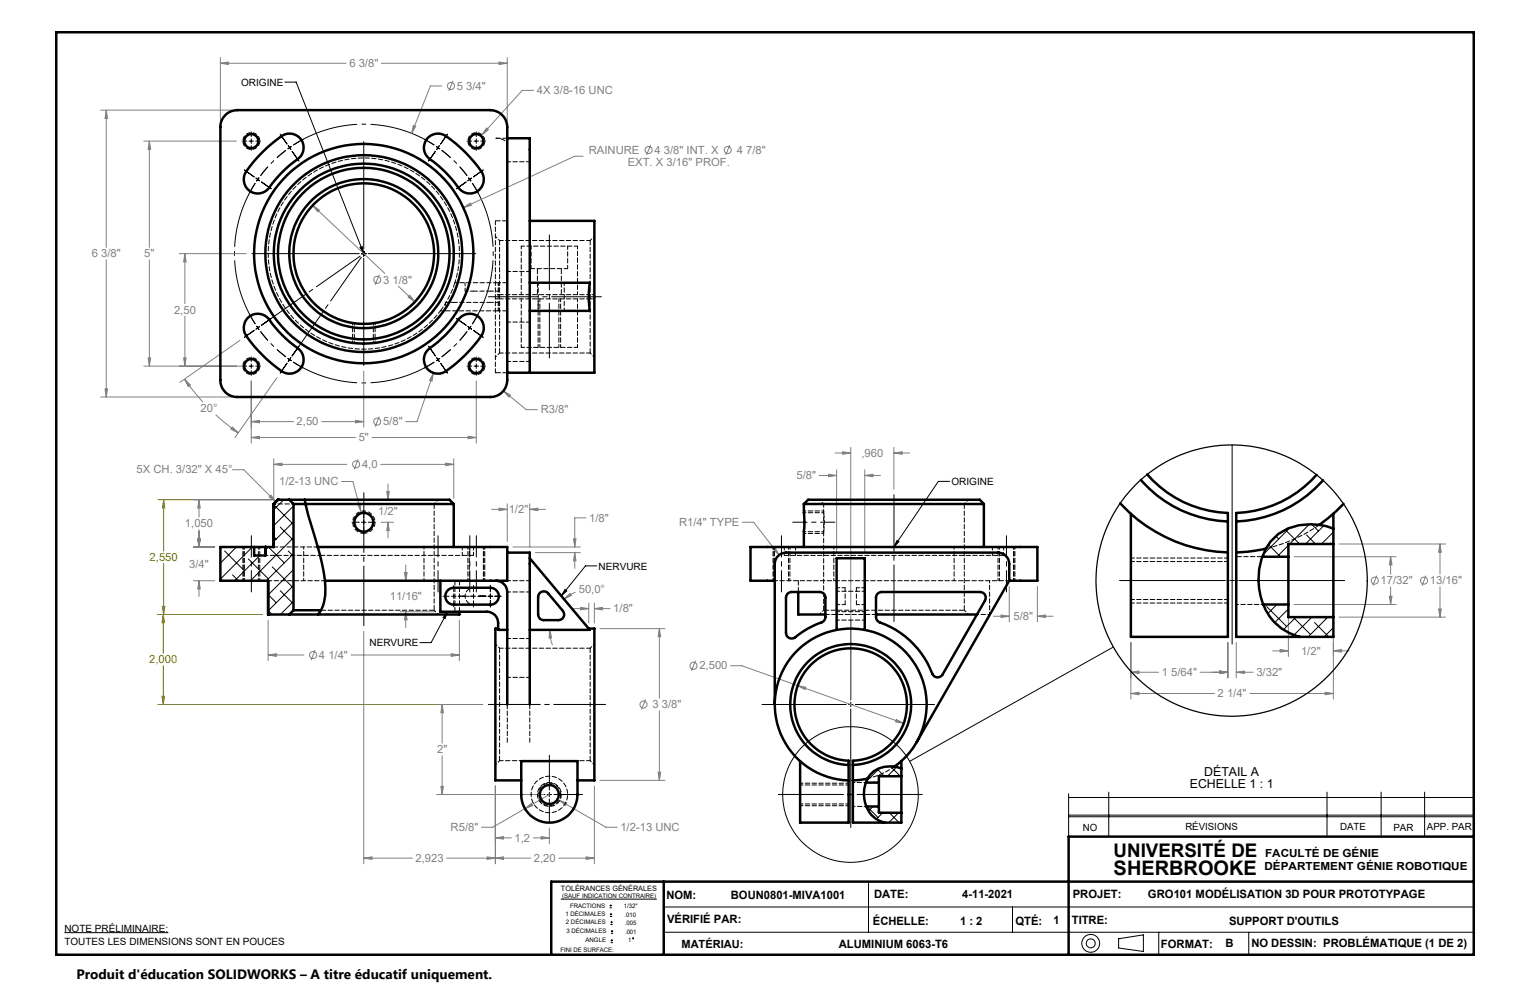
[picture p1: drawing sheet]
<svg xmlns="http://www.w3.org/2000/svg" width="432mm" height="279mm" viewBox="0 0 432 279" stroke-linecap="round" stroke-linejoin="round" font-family="sans-serif">
<g fill="none" stroke="#000" stroke-width=".28">
<path d="M68.3 39.8h1.3M70.3 39.8h1.2M70.9 37.2v1.4M70.9 39.2v1.3M72.2 39.8h1.3M79.1 37.9l1.9 2.7M80.4 23.2h3.2l19.1 48.4M85.7 39.3l-2.9 1.7M102.7 40v30.3M119.7 39.3l2.9 1.7M126.3 37.9l-1.9 2.7M131.8 39.8h1.3"/>
<path d="M133.8 39.8h1.2M134.4 37.2v1.4M134.4 39.2v1.3M135.7 39.8h1.3M69 48l2.7 1.9M70.9 41.1v1.3M72 51.7l-1.7 2.9M72.2 50.3l1.1 .7M73.1 50.1l-.7 1.1M73.8 51.4l2.7 1.9M75.6 47l-2.1 2.6M80.7 42.4l-2.6 2.2"/>
<path d="M81.4 41.1l.7 1.1M82.2 41.3l-1 .8M82.4 42.7l1.9 2.7M122.9 42.7l-1.9 2.7M123.1 41.3l1 .8M124 41.1l-.7 1.1M124.6 42.4l2.6 2.2M129.7 47l2.1 2.6M131.6 51.4l-2.8 1.9M132.2 50.1l.7 1.1M133.1 50.3l-1.1 .7M133.3 51.7l1.7 2.9"/>
<path d="M134.4 41.1v1.3M136.3 48l-2.7 1.9M71.1 71.6h30.3M101.6 69.8l.6-.2 .5 2zM102 71.6h1.3M102.7 70.9v1.3M102.7 72.8v30.4M103.9 71.6h30.4M70.3 88.6l1.7 2.9M71.7 93.2l-2.7 2M72.4 92l.3 .5M72.7 92.5l.4 .5"/>
<path d="M72.7 92.5l-.5 .4M73.3 92.1l-.6 .4M73.5 93.6l2.1 2.5M76.5 89.9l-2.7 1.9M78.1 98.6l2.6 2.2M84.3 97.7l-1.9 2.7M121 97.7l1.9 2.7M127.2 98.6l-2.6 2.2M128.8 89.9l2.8 1.9M131.8 93.6l-2.1 2.5M132 92.1l.6 .4M132.6 92.5l-.4 .5"/>
<path d="M132.6 92.5l.5 .4M132.9 92l-.3 .5M133.6 93.2l2.7 2M135 88.6l-1.7 2.9M68.3 103.3h1.3M70.3 103.3h1.2M70.9 100.7v1.4M70.9 102.7v1.3M70.9 104.6v1.3M72.2 103.3h1.3M81 102.5l-1.9 2.8M81.2 101.1l1 .7"/>
<path d="M82.1 101l-.7 1M82.8 102.2l2.9 1.7M122.6 102.2l-2.9 1.7M123.3 101l.7 1M124.1 101.1l-1 .7M124.4 102.5l1.9 2.8M131.8 103.3h1.3M133.8 103.3h1.2M134.4 100.7v1.4M134.4 102.7v1.3M134.4 104.6v1.3M135.7 103.3h1.3"/>
<path d="M268 135.9h-3.2l-12.5 18.5M347.7 125.5v56.3M99.3 147.4h2.1M102 147.4h1.3M102.7 144.1v2M102.7 146.8v1.2M102.7 148.7v2M103.9 147.4h2.1M168.4 159.7h-3.2l-6.8 8.5M253.2 152.5l.5 .4-1.4 1.5zM125.1 168.3h1.7M126.3 172.6l-.7 2-.5-.3z"/>
<path d="M126.3 172.6l-4.6 8.8h-3.2M127.4 168.3h1.3M128.1 165.2v1.8M128.1 167.6v1.3M128.1 169.5v1.8M129.3 168.3h3.1M133 168.3h1.3M133.6 165.2v1.8M133.6 167.6v1.3M133.6 169.5v1.8M134.9 168.3h2.2M137.8 168.3h1.2"/>
<path d="M138.4 165.2v1.8M138.4 167.6v1.3M138.4 169.5v1.8M139.7 168.3h1.7M159.5 166.4l.4 .4-1.5 1.4zM240.1 174.9v22.7M215.1 198.8h23.7M239.5 198.8h1.2M240.1 198.2v1.3M241.4 198.8h22.3M314.2 182.6l-57.5 32.3M155 213.1v9.9"/>
<path d="M240.1 200.1v33.4M145.8 224.2h8M154.4 224.2h1.3M155 223.6v1.3M155 225.5v6.6M156.3 224.2h8.1M301.6 224v12.1M301.6 230h114.3M301.6 230.5h114.3M301.6 225.1h114.3M312.9 223.6v12.5M374.5 223.6v12.5"/>
<path d="M389.8 223.6v12.5M402.1 223.6v12.5M158.4 253.8h26.9M187.3 256h228.6M245.1 248.8v14.3M285.8 256v7.1M18.2 263.2h29.3M187.3 263.1h228.6M315.7 264.9l7-1.1v4.7l-7-1zM327 263.1v6.4M352.4 263.1v6.4"/>
<circle cx="240" cy="224.2" r="19.1"/>
<circle cx="307.8" cy="266.2" r="1.26"/>
<circle cx="307.8" cy="266.2" r="2.51"/>
</g>
<path d="M15.9 9.1h400v260.4h-400zM415.9 236.1h-114.3v33.4M187.3 248.8v20.7M415.9 248.8h-260.3v20.7" fill="none" stroke="#000" stroke-width=".7"/>
<g fill="none" stroke="#808080" stroke-width=".28">
<path d="M62.2 17.9l2.3-.4v.7zM62.2 16.3v18M62.2 17.9h35.5M107.6 17.9h35.6M140.8 17.5l2.4 .4-2.4 .3zM143.2 16.3v18M28.4 31.1h37M30 31.1l.3 2.3h-.7zM30 31.1v38.7M40.6 39.8h26.1M42.2 39.8l.3 2.4h-.7zM42.2 39.8v30"/>
<path d="M116.7 35.4l.6 .2-1.1 2zM124.6 24.3h-3.1l-5.3 13.3M127.8 22.8l-1.1 2.9M137.3 36.1l.5 .5-1.8 1.5zM150.6 25.5h-3.2l-11.4 12.6M88.2 58l2 1.3-.5 .5zM88.2 58l20.4 19.2M130.8 58.6l1.9-1.3 .3 .7zM164.6 44.1h-2.4l-31.4 14.5M183.6 40.9l-1.1 2.8M206 40.9l-1.2 2.8M30 73.3v38.7"/>
<path d="M42.2 73.3v30M50.6 71.6h18.9M52.2 71.6l.3 2.3h-.7zM52.2 71.6v14.1M107 77.5l-1.1 2.9M52.2 89.2v14.1M67.7 96.1l-16.9 11.8M112.4 80.8l4.7 4.4M115.2 83.9l.5-.5 1.4 1.8zM28.4 112h37M29.6 109.7h.7l-.3 2.3zM40.6 103.3h28.7"/>
<path d="M41.8 101h.7l-.3 2.3zM51.8 101h.7l-.3 2.3zM52.1 107l1.6 1.7-.6 .4zM52.1 107l5.2 6.5M60.9 117l2.2 2.1 4.1 3.1M70.9 119l2.3-.4v.7zM70.9 107.5v17.6M70.9 119h11.9M78.2 106.6l-11.9 16.9M90.8 119h11.9M100.4 118.6l2.3 .4-2.3 .3zM102.7 104.7v15.9"/>
<path d="M107 117.6l-1.1 2.8M122.3 105.2l-.4 2.4-.7-.3zM122.3 105.2l-4.6 13.8h-3.2M134.4 107.5v17.6M142.1 110.3l2 1.2-.5 .6zM142.1 110.3l6.4 5.3h3.2M65.6 120.5l1.6 1.7-2-1.1zM65.6 132.6h3.2l9.1 9M70.9 123.5l2.3-.4v.7zM70.9 123.5h29.4M77.3 131.1l2.3-.4v.7zM77.3 129.5v11.2"/>
<path d="M77.3 131.1h20.6M96.4 135.9h3.2l2.2 8.4M101.1 129.6l-1.2 2.9M105 123.5h29.4M107.5 131.1h20.6M109.1 138.7h.8l-.4 2.3zM109.5 136.6v4.4M125.8 130.7l2.3 .4-2.3 .3zM128.1 129.5v11.2M132.1 123.1l2.3 .4-2.3 .3zM231.2 134.2h4.9M233.8 133.8l2.3 .4-2.3 .3z"/>
<path d="M235.7 127.8h4.4M236.1 132.6v23.4M237.8 127.5l2.3 .3-2.3 .4zM240.1 126.3v70.9M244.1 134.2l2.3-.4v.7zM244.1 132.6v23.4M244.1 134.2h4.4M252.3 127.8l2.3-.3v.7zM252.3 126.3v11.8M252.3 127.8h4.4M54.6 154.4h6M54.6 141h22.3"/>
<path d="M55.8 152.1h.7l-.3 2.3zM56.2 141l.3 2.4h-.7zM56.2 141v4.9M56.2 149.5v4.9M76 140.3l.5-.5 1.4 1.8zM100.9 142.2l.7-.2 .2 2.3zM107.6 147.4h3.5M109.5 147.4l.4 2.3h-.8zM109.5 147.4v4.4M114.5 159.5v4.4M138.7 143.8h4.5M140.8 143.4l2.4 .4-2.4 .3z"/>
<path d="M143.2 142.2v10.6M144.7 154.4h19.1M149.5 143.8l2.3-.4v.7zM149.5 142.2v12.2M149.5 143.8h4.5M151.1 156h12.7M161.9 152.1h.7l-.4 2.3zM162.2 156l.4 2.3h-.7zM162.2 156v4.4M165.4 146.2h-3.2v8.2M209.5 147.4h3.2l7.2 9.2M218.2 155l.6-.4 1.1 2z"/>
<path d="M365.2 157.1h28.9M377.9 153.5h30.1M392.5 157.1l.4 2.3h-.8zM392.5 157.1v5M406.4 153.5l.4 2.4h-.8zM406.4 153.5v8.6M54.6 163.9h6M56.2 163.9l.3 2.3h-.7zM56.2 163.9v4.4M75.7 175v11.4M102.7 178.2v65.6M112.9 172.6h9.8"/>
<path d="M114.2 161.6h.7l-.4 2.3zM114.5 172.6l.4 2.3h-.7zM114.5 172.6v4.5M129.6 175v11.4M155.1 177.8l.6 2.2-.7 .1zM155.1 177.8l.2 1.9 .6 2.3M159.2 169.1l1.7-1.6 .4 .6zM161.7 171.8h4.5M162.5 167.1l-2.2 1.1-1.1 .9M163.8 171.4l2.4 .4-2.4 .3zM166.2 170.2v5.6M167.7 171.8l2.3-.4v.7z"/>
<path d="M167.7 170.2v5.6M167.7 171.8h4.5M169.3 177.4h18.4M186.1 177.4l.3 2.3h-.7zM186.1 177.4v19.7M280.4 173.9h4.4M282.5 173.6l2.3 .3-2.3 .4zM284.8 165.5v10M292.8 173.9l2.3-.3v.7zM292.8 165.5v10M292.8 173.9h4.4M363.6 172.2v13.1"/>
<path d="M365.2 170.6h28.9M376.3 175.8v21.5M377.9 174.2h30.1M388.5 162.5l-1.1 2.8M392.1 168.3h.8l-.4 2.3zM392.5 165.6v5M402.4 162.5l-1.1 2.8M406 171.9h.8l-.4 2.3zM406.4 165.6v8.6M75.7 184.9l2.3-.4v.7zM75.7 184.9h10.1M88.9 183.4l-1.1 2.9"/>
<path d="M99.1 184.9h30.5M123.2 198.8h13M124.8 198.8l.3 2.4h-.7zM124.8 198.8v11M127.4 184.5l2.2 .4-2.2 .3zM182.2 197.4l-1.2 2.8M196.3 186.5l-1.1 2.8M206.2 187.9h3.2l15.7 5.6M225.1 193.5l2.3 .5-.2 .6zM225.1 193.5l30 10.7M319.2 189.7l2.3-.3v.7zM319.2 195.7l2.3-.3v.7z"/>
<path d="M319.2 189.7h7.8M319.2 181.3v16M319.2 195.7h23.6M338.7 189.7h7.8M344.2 189.4l2.3 .3-2.3 .4zM346.5 181.3v10M348.9 189.7l2.3-.3v.7zM348.9 181.3v10M348.9 189.7h4.8M352.7 195.7h23.6M359.2 183.7h4.4M361.3 183.3l2.3 .4-2.3 .3z"/>
<path d="M374 195.4l2.3 .3-2.3 .4zM376.3 183.7l2.3-.4v.7zM376.3 183.7h4.5M124.8 213.3v10.9M185.7 217.9h.7l-.3 2.3zM186.1 200.6v19.6M253 203.1l2.1 1.1-2.3-.5zM123.2 224.2h30.3M124.4 221.9h.7l-.3 2.3zM139.8 236.5l2.3-.4v.7zM139.8 221.8v22M139.8 236.5h4.5"/>
<path d="M148.2 228.2l1.8-1.5 .3 .7zM148.2 228.2l-9.1 5.3h-3.2M150.5 236.5h4.5M152.7 236.1l2.3 .4-2.3 .3zM155 224.2l-6.8 4M155 233.7v4.4M157.8 225.8l2.1 .9-.3 .6zM157.8 225.8l13.2 7.7h3.2M167.7 221.8v22M169.3 220.2h18.4M102.7 242.2l2.3-.4v.7zM102.7 242.2h13.7"/>
<path d="M126.1 242.2h23.7M137.5 241.8l2.3 .4-2.3 .3zM139.8 242.2l2.3-.4v.7zM157.7 242.2h10M165.4 241.8l2.3 .4-2.3 .3z"/>
<circle cx="127.3" cy="24.3" r="1"/>
<circle cx="183" cy="42.3" r="1"/>
<circle cx="205.4" cy="42.3" r="1.01"/>
<circle cx="106.5" cy="79" r="1"/>
<circle cx="106.5" cy="119" r="1"/>
<circle cx="100.5" cy="131" r=".99"/>
<circle cx="388" cy="163.9" r=".98"/>
<circle cx="401.9" cy="163.9" r="1"/>
<circle cx="88.4" cy="184.9" r=".99"/>
<circle cx="181.6" cy="198.8" r="1"/>
<circle cx="195.7" cy="187.9" r=".98"/>
</g>
<path d="M73.3 39.8a2.38 2.38 0 0 0-3.5-2.1 2.38 2.38 0 0 0-.2 4.1 2.38 2.38 0 0 0 3.7-1.8v-.2M136.8 39.8a2.38 2.38 0 0 0-3.5-2.1 2.38 2.38 0 0 0-.2 4.1 2.38 2.38 0 0 0 3.7-1.8v-.2M73.3 103.3a2.38 2.38 0 0 0-3.5-2.1 2.38 2.38 0 0 0-.2 4.1 2.38 2.38 0 0 0 3.7-1.8v-.2M136.8 103.3a2.38 2.38 0 0 0-3.5-2.1 2.38 2.38 0 0 0-.2 4.1 2.38 2.38 0 0 0 3.7-1.8v-.2" fill="none" stroke="#000" stroke-width=".28" stroke-dasharray="1.3 .6" stroke-dashoffset="-.2" stroke-linecap="butt"/>
<path d="M102.7 150.6a3.2 3.2 0 0 0 2.8-4.6 3.2 3.2 0 0 0-5.3-.6 3.2 3.2 0 0 0 1.8 5.1l.7 .1M158.2 224.2a3.2 3.2 0 0 0-4.7-2.8 3.2 3.2 0 0 0-.2 5.5 3.2 3.2 0 0 0 4.9-2.4v-.3" fill="none" stroke="#000" stroke-width=".28" stroke-dasharray="1.3 .6" stroke-dashoffset=".2" stroke-linecap="butt"/>
<path d="M232.5 144.2v6.4" fill="none" stroke="#000" stroke-width=".28" stroke-dasharray="1.3 .6" stroke-dashoffset=".3" stroke-linecap="butt"/>
<path d="M72.1 51.7a36.5 36.5 0 0 0 0 39.8M122.6 40.9a36.5 36.5 0 0 0-39.8 0M133.3 91.5a36.5 36.5 0 0 0 0-39.8M82.8 102.2a36.5 36.5 0 0 0 39.8 0" fill="none" stroke="#000" stroke-width=".28" stroke-dasharray="30.5 1.3 1.3 1.3" stroke-dashoffset="11.4" stroke-linecap="butt"/>
<path d="M80.7 42.4l-4.2 3.7-3 3.5M131.8 49.6l-3-3.5-4.1-3.7M73.5 93.5l3.7 4.2 3.5 3M124.7 100.7l4.1-3.7 3-3.5" fill="none" stroke="#000" stroke-width=".28" stroke-dasharray="30.5 1.3 1.3 1.3" stroke-dashoffset="27.3" stroke-linecap="butt"/>
<path d="M44.6 141h32.3M46.2 141l.3 2.4h-.7zM46.2 141v14.5M46.2 159v14.4M44.5 173.4h29.6M45.8 171.1h.7l-.3 2.3zM46.1 173.4v11M46.1 173.4l.3 2.4h-.7zM44.5 198.8h91.7M45.7 196.5h.7l-.3 2.3zM46.1 187.9v10.9" fill="none" stroke="#808000" stroke-width=".28"/>
<path d="M99.5 91.1v5.7M105.9 96.8v-5.7M226.9 150.6h5.6M232.5 144.2h-5.6" fill="none" stroke="#000" stroke-width=".28" stroke-dasharray="1.3 .6" stroke-dashoffset=".7"/>
<path d="M99.5 91.1l.2 .1M99.7 91.2h.1" fill="none" stroke="#000" stroke-width=".28" stroke-dasharray="1.3 .6"/>
<path d="M151.9 84.3v13.7M158.2 98v-13.7M225.8 227.4h13.7M239.5 221h-13.7" fill="none" stroke="#000" stroke-width=".28" stroke-dasharray="1.3 .6" stroke-dashoffset=".5"/>
<path d="M68.6 154.4v9.5M132.1 154.4v9.5M218.2 154.4v9.5M281.7 154.4v9.5M73.3 163.9v-9.5M136.8 163.9v-9.5M222.9 163.9v-9.5M286.4 163.9v-9.5" fill="none" stroke="#000" stroke-width=".28" stroke-dasharray="1.3 .6" stroke-dashoffset=".6"/>
<path d="M346.5 157.5h-27.3M319.2 170.2h27.3" fill="none" stroke="#000" stroke-width=".28" stroke-dasharray="1.3 .6" stroke-dashoffset=".3"/>
<path d="M73.8 91.8l27.8-19.5M82.5 100.4l19.5-27.8" fill="none" stroke="#000" stroke-width=".28" stroke-dasharray="30.5 1.3 1.3 1.3" stroke-dashoffset="15.4"/>
<path d="M134.9 168.3h2.2" fill="none" stroke="#000" stroke-width=".28" stroke-dasharray="30.5 1.3 1.3 1.3"/>
<path d="M129.4 168.3h7.7" fill="none" stroke="#000" stroke-width=".28" stroke-dasharray="30.5 1.3 1.3 1.3" stroke-dashoffset="28.5"/>
<path d="M379.5 163.8h-63.5" fill="none" stroke="#000" stroke-width=".28" stroke-dasharray="30.5 1.3 1.3 1.3" stroke-dashoffset=".6"/>
<path d="M137.8 83.8h31.9" fill="none" stroke="#000" stroke-width=".28" stroke-dasharray="30.5 1.3 1.3 1.3" stroke-dashoffset="16.4"/>
<path d="M155 101.1v-34.8" fill="none" stroke="#000" stroke-width=".28" stroke-dasharray="30.5 1.3 1.3 1.3" stroke-dashoffset="15"/>
<path d="M102.7 176.6v-37.6" fill="none" stroke="#000" stroke-width=".28" stroke-dasharray="30.5 1.3 1.3 1.3" stroke-dashoffset="13.6"/>
<path d="M70.9 167.1v-15.9M123.6 167.1v-15.9M132.6 167.1v-15.9M134.4 167.1v-15.9M220.5 167.1v-15.9M284 167.1v-15.9" fill="none" stroke="#000" stroke-width=".28" stroke-dasharray="30.5 1.3 1.3 1.3" stroke-dashoffset="24.4"/>
<path d="M170.9 198.8h-33.1" fill="none" stroke="#000" stroke-width=".28" stroke-dasharray="30.5 1.3 1.3 1.3" stroke-dashoffset="15.8"/>
<path d="M260.3 224.2h-40.6" fill="none" stroke="#000" stroke-width=".28" stroke-dasharray="30.5 1.3 1.3 1.3" stroke-dashoffset="12.1"/>
<path d="M223.7 147.4h11.9" fill="none" stroke="#000" stroke-width=".28" stroke-dasharray="30.5 1.3 1.3 1.3" stroke-dashoffset="26.4"/>
<path d="M252.3 139.6v35.8" fill="none" stroke="#000" stroke-width=".28" stroke-dasharray="30.5 1.3 1.3 1.3" stroke-dashoffset="14.5"/>
<path d="M101.6 69.8l.6-.2 .5 2zM159.5 166.4l.4 .4-1.5 1.4zM126.3 172.6l-.7 2-.5-.3zM253.2 152.5l.5 .4-1.4 1.5z" fill="#000"/>
<path d="M46.2 141l.3 2.4h-.7zM45.8 171.1h.7l-.3 2.3zM46.1 173.4l.3 2.4h-.7zM45.7 196.5h.7l-.3 2.3z" fill="#808000"/>
<path d="M62.2 17.9l2.3-.4v.7zM140.8 17.5l2.4 .4-2.4 .3zM30 31.1l.3 2.3h-.7zM29.6 109.7h.7l-.3 2.3zM42.2 39.8l.3 2.4h-.7zM41.8 101h.7l-.3 2.3zM52.2 71.6l.3 2.3h-.7zM51.8 101h.7l-.3 2.3zM88.2 58l1.5 1.8 .5-.5zM115.7 83.4l-.5 .5 1.9 1.3zM142.1 110.3l1.5 1.8 .5-.6zM116.7 35.4l-.5 2.2 1.1-2zM52.1 107l1.6 1.7-.6 .4zM65.6 120.5l1.6 1.7-2-1.1zM70.9 119l2.3-.4v.7zM100.4 118.6l2.3 .4-2.3 .3zM70.9 123.5l2.3-.4v.7zM132.1 123.1l2.3 .4-2.3 .3zM122.3 105.2l-1.1 2.1 .7 .3zM130.8 58.6l2.2-.6-.3-.7zM137.3 36.1l-1.3 2 1.8-1.5zM148.2 228.2l2.1-.8-.3-.7zM139.8 236.5l2.3-.4v.7zM152.7 236.1l2.3 .4-2.3 .3zM139.8 242.2l2.3-.4v.7zM165.4 241.8l2.3 .4-2.3 .3zM124.8 198.8l.3 2.4h-.7zM124.4 221.9h.7l-.3 2.3zM157.8 225.8l1.8 1.5 .3-.6zM167.7 171.8l2.3-.4v.7zM163.8 171.4l2.4 .4-2.4 .3zM159.2 169.1l1.7-1.6 .4 .6zM155.1 177.8l.6 2.2-.7 .1zM161.9 152.1h.7l-.4 2.3zM162.2 156l.4 2.3h-.7zM140.8 143.4l2.4 .4-2.4 .3zM149.5 143.8l2.3-.4v.7zM114.2 161.6h.7l-.4 2.3zM114.5 172.6l.4 2.3h-.7zM109.5 147.4l.4 2.3h-.8zM109.1 138.7h.8l-.4 2.3zM100.9 142.2l.9 2.1-.2-2.3zM75.7 184.9l2.3-.4v.7zM127.4 184.5l2.2 .4-2.2 .3zM102.7 242.2l2.3-.4v.7zM137.5 241.8l2.3 .4-2.3 .3zM55.8 152.1h.7l-.3 2.3zM56.2 163.9l.3 2.3h-.7zM56.2 141l.3 2.4h-.7zM55.8 152.1h.7l-.3 2.3zM125.8 130.7l2.3 .4-2.3 .3zM77.3 131.1l2.3-.4v.7zM76 140.3l.5-.5 1.4 1.8zM186.1 177.4l.3 2.3h-.7zM185.7 217.9h.7l-.3 2.3zM253 203.1l-.2 .6 2.3 .5zM225.1 193.5l2.1 1.1 .2-.6zM282.5 173.6l2.3 .3-2.3 .4zM292.8 173.9l2.3-.3v.7zM233.8 133.8l2.3 .4-2.3 .3zM244.1 134.2l2.3-.4v.7zM237.8 127.5l2.3 .3-2.3 .4zM252.3 127.8l2.3-.3v.7zM218.2 155l1.7 1.6-1.1-2zM376.3 183.7l2.3-.4v.7zM361.3 183.3l2.3 .4-2.3 .3zM344.2 189.4l2.3 .3-2.3 .4zM348.9 189.7l2.3-.3v.7zM319.2 189.7l2.3-.3v.7zM344.2 189.4l2.3 .3-2.3 .4zM319.2 195.7l2.3-.3v.7zM374 195.4l2.3 .3-2.3 .4zM392.5 157.1l.4 2.3h-.8zM392.1 168.3h.8l-.4 2.3zM406.4 153.5l.4 2.4h-.8zM406 171.9h.8l-.4 2.3z" fill="#808080"/>
<g fill="none" stroke="#000" stroke-width=".7">
<path d="M63.6 32.5a4.7 4.7 0 0 1 3.4-1.4h71.4a4.8 4.8 0 0 1 4.8 4.7v71.5a4.8 4.8 0 0 1-4.8 4.7h-71.4a4.7 4.7 0 0 1-4.8-4.7v-71.5a4.6 4.6 0 0 1 1.4-3.3zM121 38.7a4 4 0 0 1 4.9-.3 35.4 35.4 0 0 1 10.5 11.1 4 4 0 0 1-2.1 4.7 4 4 0 0 1-5-1.3 34.5 34.5 0 0 0-8.5-8.4 3.9 3.9 0 0 1 .2-5.8zM143.2 39h6.3v66.2M74 43l2.7-2.4a9.5 9.5 0 0 1 4.6-2.9 4 4 0 0 1 4.1 2.6 4 4 0 0 1-1.4 4.6 35.2 35.2 0 0 0-8.4 8.5 4 4 0 0 1-5.4 .3 4 4 0 0 1-.7-5.3l2.1-2.9zM149.5 79.8h16.9l-.2 3.2 .2 4.7h-16.9M149.5 62.3h18.2v42.9h-24.5M69.7 89.9a4 4 0 0 1 6.3 .3 35.1 35.1 0 0 0 8.5 8.5 4 4 0 0 1 .3 5.3 4 4 0 0 1-5.4 .7 35.4 35.4 0 0 1-10.5-11.1 4.2 4.2 0 0 1 .8-3.7zM120.8 98.7a36.6 36.6 0 0 0 9-9 4 4 0 0 1 5.3-.2 4 4 0 0 1 .7 5.3 35.4 35.4 0 0 1-11.1 10.5 4 4 0 0 1-4.5-1.8 4 4 0 0 1 .6-4.8zM322 135.4a33.9 33.9 0 0 0 24.5 11.8M323.8 133.9a31.5 31.5 0 0 0 22.7 10.9v34.9h-27.3v-34.7M371.5 134a31.5 31.5 0 0 1-22.6 10.8v34.9h27.4v-5.5M373.4 135.5a34.1 34.1 0 0 1-24.5 11.7"/>
<path d="M71.7 154.4h3.2M71.7 154.4v2.4h3.2v-2.4M71.7 154.4h-9.5v9.5h13.5v9.5M74.9 154.4h.1M77.3 142.2h.1M77.3 142.2v12.2h-2.4M78.5 141h.1M78.5 141l-1.2 1.2M78.5 141h3.1M81.6 141h4.4M81.6 141l1.2 1.2M82.8 142.2h3.3"/>
<path d="M82.8 142.2v30M86.2 142.2l-.2-1.2h40.9l1.2 1.2M86.2 142.2h41.9M86.2 142.2l3.5 12.2M89.7 154.4h53.5v9.5h-51.5M89.7 154.4l1.2 4.6 .8 4.9M128.1 142.2v12.2M143.2 156h6.3v42.8M149.5 157.6l16.9 20.2h-16.9M226.9 142.2h50.8M226.9 142.2l1.2-1.2h48.4l1.2 1.2M226.9 142.2l.1 4.6-.1 7.6"/>
<path d="M277.7 142.2v12.2M316.2 142a42.8 42.8 0 0 0 30.3 13.9M356.2 157.1h7.4M357.3 154.8a41.9 41.9 0 0 1-8.4 1.1M357.3 154.8a18.8 18.8 0 0 0 2.3 20.7 15.5 15.5 0 0 0 7.2 4.2M363.6 157.1v13.5M372.4 148.1a14.1 14.1 0 0 0-15.1 6.7M372.4 148.1l2 .4 1.9 .7M376.3 153.5v20.7M376.3 145v8.5M376.3 153.5h-12.7v3.6M379.2 142.2l-2.1 2.1-4.7 3.8"/>
<path d="M75.7 173.4h.1M75.7 173.4h5.9M81.6 173.4h8.1M82.8 172.2h7.8M82.8 172.2l-1.2 1.2M91.7 163.9a12.8 12.8 0 0 1-1.4 8.7l-.6 .8M124.3 163.9v8.7h13.1a3.1 3.1 0 0 1 3.2 3.2v2h2.6M126.6 166.4l1.5-.5h10.3a2.38 2.38 0 0 1 2.4 2.4 2.38 2.38 0 0 1-2.4 2.3h-10.3a2.37 2.37 0 0 1-2.3-1.5 2.37 2.37 0 0 1 .8-2.7zM129.6 172.6v.8h-39.9M140 163.9a3.3 3.3 0 0 1 3.2 3.2v31.7M140.6 177.4h-.8v42.8h7.3M152.4 167.3a1.62 1.62 0 0 1 2.3 .2l4.2 4.9a1.6 1.6 0 0 1 .2 1.7 1.6 1.6 0 0 1-1.5 .9h-4.1a1.57 1.57 0 0 1-1.6-1.6v-4.9z"/>
<path d="M166.2 177.4h1.5v42.8h-4.7M218.7 163.9h-6.9v-9.5h81v9.5h-8M222.3 167.5l1.1-.4h8a1.57 1.57 0 0 1 1.5 1.6v5.4a1.6 1.6 0 0 1-1 1.5 25.6 25.6 0 0 0-7.9 4.5 1.61 1.61 0 0 1-2.2-1.5v-9.9zM225.3 167.1v6.3h7.6M236.1 177.8v-20.2h8v20.2M247.2 173.4h28.5M247.7 167.5l1.1-.4h27.8a1.61 1.61 0 0 1 1.4 2.4l-12 20.9a1.62 1.62 0 0 1-1.5 .8 1.62 1.62 0 0 1-1.4-1.1 25 25 0 0 0-15.2-14.7l-.4-.4-.3-.9v-5.4zM284.8 163.9v-4.8a3.3 3.3 0 0 0-3.1-3.1h-59.9a3.3 3.3 0 0 0-3.1 3.1v39.7M284.8 163.9l-26.1 45.6M356.5 170.6h7.1M363.6 170.6v3.6h12.7M147.1 214.8h15.9v9.4a7.9 7.9 0 0 1-8 8 7.9 7.9 0 0 1-7.9-8z"/>
<path d="M225.8 214.8v17.4h13.7v-17.5a15.9 15.9 0 0 1-13-24 15.9 15.9 0 0 1 27.2 0 15.9 15.9 0 0 1-13 24v17.5h13.7v-2.8M239.5 215.9a17.1 17.1 0 0 1-14.1-25.8 17.1 17.1 0 0 1 29.4 0 17.1 17.1 0 0 1-14.1 25.8M244.9 219.7l-4.2 .5M244.9 219.7a8.6 8.6 0 0 0 4.2 12.3l.5 .2M252.4 216.4a21.4 21.4 0 0 0 .6-34.6 21.4 21.4 0 0 0-33.1 9.9 21.4 21.4 0 0 0 19.6 28.5M252.4 216.4a7.1 7.1 0 0 0-7.5 3.3M252.4 216.4l2 .5M254.4 219.1v10.3M254.4 214.8v4.3M254.4 219.1h-6.4v1.8M244.3 220.9h3.7M244.5 227.6h3.5"/>
<path d="M248 220.9v6.7M248 227.6v1.8h6.4"/>
<circle cx="70.9" cy="39.8" r="1.98"/>
<circle cx="134.4" cy="39.8" r="1.98"/>
<circle cx="102.7" cy="71.6" r="27.8"/>
<circle cx="102.7" cy="71.6" r="19.8"/>
<circle cx="102.7" cy="71.6" r="24.2"/>
<circle cx="102.7" cy="71.6" r="25.4"/>
<circle cx="102.7" cy="71.6" r="21"/>
<circle cx="102.7" cy="71.6" r="31"/>
<circle cx="70.9" cy="103.3" r="1.98"/>
<circle cx="134.4" cy="103.3" r="1.98"/>
<circle cx="102.7" cy="147.4" r="2.68"/>
<circle cx="155" cy="224.2" r="2.67"/>
</g>
<g fill="none" stroke="#000" stroke-width=".28" stroke-dasharray="1.3 .6">
<path d="M143.2 39h-3.2M128.4 79.8a27 27 0 0 1-4.1 7.9M140 79.8h3.2M166.6 67.9v31.7M140 87.7h3.2M141 99.6v-31.7M139.8 105.2h.2M140 105.2h3.2M71.7 156.7h.1M86 141h.1M86.2 142.2h.1M90.4 156.7h43.2"/>
<path d="M232.5 150.1v22.1M225.3 163.9v3.2M166.6 182.9v31.8M141 214.7v-31.8"/>
</g>
<g fill="none" stroke="#000" stroke-width=".28" stroke-dasharray="1.3 .6" stroke-dashoffset=".5">
<path d="M143.2 40.8a2.7 2.7 0 0 0-3.2-1.8M140 79.8h-11.6M140.6 79.8v7.9M147.1 69.5v13.7M151.9 79.8v7.9M147.1 84.3v13.7M152.4 84.3v13.7M157.7 98v-13.7M159.2 87.7v-7.9M163 98v-13.7M163 83.2v-13.7M90.4 156.7h-15.5"/>
<path d="M236.1 163.9h-17.4M236.1 163.9h8M244.1 175h-8M244.1 172.6h-8M244.1 166.9h-8M155 220.8a3.4 3.4 0 0 1 3.1 4.9 3.4 3.4 0 0 1-5.8 .5 3.4 3.4 0 0 1 2.1-5.3l.6-.1M225.8 226.9h13.7M239.5 221.5h-13.7"/>
</g>
<g fill="none" stroke="#000" stroke-width=".28" stroke-dasharray="1.3 .6" stroke-dashoffset=".4">
<path d="M131.3 79.8v2.4M124.3 87.7a27 27 0 0 1-45.1-2.8 27 27 0 0 1 20.7-40.2 27 27 0 0 1 28.5 35.1M125.7 85.3v2.4M128.1 85.3h-2.4M131.3 82.2h2.3M138.4 82.2h2.4M140 87.7h-15.7M140.8 85.3h-2.4M140.8 87.7v-2.4M140.8 82.2v-2.4M71.7 154.4v2.3M130.5 156.7v-2.3"/>
<path d="M133.6 156.7v-2.3M221.3 154.4v2.3M224.5 154.4v2.3M227 147.5v-.7M280.1 156.7v-2.3M283.3 156.7v-2.3M238.5 170.6h-2.4M238.5 165.9h-2.4M241.7 165.9h2.4M241.7 170.6h2.4"/>
</g>
<g fill="none" stroke="#000" stroke-width=".28" stroke-dasharray="1.3 .6" stroke-dashoffset=".2">
<path d="M139.8 62.3v42.9M149.9 75.8h10.3M166.6 67.9h-25.6M133.6 82.2h4.8M138.4 85.3h-10.3M141 84.3h25.6M141 99.6h25.6M166.6 83.2h-25.6M221.3 156.7h62M75.7 163.9h16M238.5 170.6v-4.7M241.7 165.9v4.7"/>
<path d="M247.3 173.4h-14.3M166.6 182.9h-25.6M141 214.7h25.6"/>
</g>
<g fill="none" stroke="#000" stroke-width=".28" stroke-dasharray="1.3 .6" stroke-dashoffset=".3">
<path d="M149.5 45.7h-6.3M143.2 76.6h6.3M147.1 69.5h15.9M149.9 69.5v6.3M160.2 75.8v-6.3M143.2 90.9h6.3M147.1 98h15.9M143.2 102h6.3M232.5 142.2v2.5M346.5 158.5h-27.3M143.2 167.1h6.3M149.5 163.9h-6.3"/>
<path d="M284.8 163.9h-40.7M319.2 169.2h27.3M143.2 180.2h6.3M143.2 191.2h6.3M252.4 216.3l-.7 .5a21.4 21.4 0 0 1-6.8 2.9"/>
</g>
<g fill="none" stroke="#000" stroke-width=".28" stroke-dasharray="1.3 .6" stroke-dashoffset=".6">
<path d="M139.8 84.3h1.2M141 83.2h-1.2M166.6 84.3h1.1M167.7 83.2h-1.1M68.8 154.4v9.5M68.9 154.4v9.5M119.7 154.4v9.5M132.4 154.4v9.5M218.4 154.4v9.5M218.6 154.4v9.5M269.3 154.4v9.5M282.1 154.4v9.5"/>
<path d="M72.9 163.9v-9.5M85.7 163.9v-9.5M136.4 163.9v-9.5M136.6 163.9v-9.5M222.5 163.9v-9.5M235.3 163.9v-9.5M279.3 173.4v-9.5M286 163.9v-9.5M286.2 163.9v-9.5M348.9 170.6h7.6M149.9 224.2a5.2 5.2 0 0 1 7.5-4.6 5.2 5.2 0 0 1 .6 8.8 5.2 5.2 0 0 1-8.1-3.4v-.8M240.7 227.6h3.8"/>
</g>
<path d="M100 91.2v5.6M105.4 96.8v-5.6M77.3 142.2h5.5M226.9 150.1h5.6M232.5 144.7h-5.6M133.6 170.6a2.38 2.38 0 0 1-2.3-2.3 2.38 2.38 0 0 1 2.3-2.4M244.4 220.8h-3.7" fill="none" stroke="#000" stroke-width=".28" stroke-dasharray="1.3 .6" stroke-dashoffset=".7"/>
<path d="M143.2 62.3h-3.4M232.5 150.1l.1-3-.1-2.4M372.4 148.1a42.9 42.9 0 0 1-15.1 6.7M122.5 172.2h-31.9M122.5 172.2v-30M272.1 172.2v-30" fill="none" stroke="#000" stroke-width=".28" stroke-dasharray="1.3 .6" stroke-dashoffset="-.1"/>
<g fill="none" stroke="#000" stroke-width=".28" stroke-dasharray="1.3 .6" stroke-dashoffset=".8">
<path d="M141 67.9l-1.2-1.2M167.7 66.7l-1.1 1.2M166.6 99.6l1.1 1.2M139.8 100.8l1.2-1.2M122.5 142.2l1.2-1.2M231.3 141l1.2 1.2M272.1 142.2l1.2-1.2M123.7 173.4l-1.2-1.2M232.5 172.2l-1.2 1.2M273.3 173.4l-1.2-1.2M279.3 173.4h-3.6M141 182.9l-1.2-1.2"/>
<path d="M167.7 181.7l-1.1 1.2M139.8 215.9l1.2-1.2M166.6 214.7l1.1 1.2"/>
</g>
<path d="M151.7 75.8v7.4M158.4 83.2v-7.4M356.3 157.1h-7.4M272.1 172.2h-39.6" fill="none" stroke="#000" stroke-width=".28" stroke-dasharray="1.3 .6" stroke-dashoffset="-.2"/>
<g fill="none" stroke="#000" stroke-width=".28">
<path d="M62.2 158.8l.1 .1M62.3 154.4h-.1M63.4 155.5l5.6 5.6M66.7 154.4h.1M66.7 154.4l-4.5 4.5M70.1 157.8l5.6 5.6M71.7 154.9l-.5-.5-9 9M73.3 156.8l-7.1 7.1M74.9 155.2l.8-.8 4.5 4.5M76.8 160l5.6 5.6M77.3 151.4l.7 .8M77.3 142.5l5.1 5.1"/>
<path d="M79.1 148.8l3.7 3.7M80.1 141l-2.8 2.9M81.4 155.5l1.4 1.5M82.8 142.8l-5.5 5.5M82.8 147.3l-5.5 5.5M82.8 151.8l-12.1 12.1M82.8 156.3l-7.6 7.6M358 153.7l3.4 3.4M360 151.3l.9 .8M362.7 149.5l4.1 4M363.6 153.9l-3.2 3.2M364.1 148.9l-7.7 7.7"/>
<path d="M368.7 151l2.6 2.5M369.5 148l-5.5 5.5M370.2 148l1.9 1.9M373.6 148.3l-5.2 5.2M375.5 153.2l.2 .3M375.6 148.9l.7 .7M376.3 150.2l-3.4 3.3M62.2 163.3l.6 .6M65.6 162.2l1.7 1.7M75.7 172.3l1.1 1.1M75.7 167.8l2.3 2.3M79.1 166.7l3.7 3.8"/>
<path d="M82.8 160.8l-7.1 7.1M82.8 165.2l-7.1 7.2M82.8 169.7l-3.7 3.7M357.5 171.2l5.6 5.6M360.4 170.6l-2.6 2.6M363.6 171.9l-3.9 3.8M364.9 174.2l5 4.9M365.8 174.2l-3.6 3.5M370.2 174.2l-5 5M371 175.7l4 4M373.9 174.2l.4 .4M374.8 174.2l-5.6 5.5"/>
<path d="M376.3 177.1l-2.6 2.6M247.6 217.1l2 2M248.3 216.7l-3.9 3.9M251.3 216.3l2.8 2.8M253 216.5l-2.6 2.6M244.7 227.6l3.1 3.1M246.4 227.6l-1.3 1.3M246.7 220.6l.2 .3M249.1 229.4l-1.8 1.8M251 229.4l2.8 2.8M253.6 229.4l-2.8 2.8M172 256.2h.7"/>
<path d="M172 255.6h.7M172.1 258.7h.7M172.1 258h.7M172.4 255.3v.6M172.4 257.7v.6M172.6 260v.6M172.3 260.9h.6M172.3 260.3h.6M172.3 266h.7M172.3 265.4h.7M172.4 263.4h.6M172.4 262.8h.6"/>
<path d="M172.6 265.1v.6M172.7 262.5v.6"/>
<circle cx="178.7" cy="264.8" r=".15"/>
</g>
<path d="M89.7 154.4h-12.4M128.4 172.6v-8.7M129.7 172.6v-8.7M143.2 198.8v10.7M149.5 209.5v-10.7" fill="none" stroke="#000" stroke-width=".28" stroke-dasharray="1.3 .6" stroke-dashoffset=".1"/>
<circle cx="347.6" cy="163.8" r="38.3" fill="none" stroke="#000" stroke-width=".35"/>
<text font-size="5.6" x="314.3" y="246.9">SHERBROOKE</text>
<text font-size="5.3" x="314.3" y="241.8">UNIVERSITÉ DE</text>
<text font-size="3.8" x="21.6" y="276.3">Produit d'éducation SOLIDWORKS – A titre éducatif uniquement.</text>
<g font-size="3.5">
<text x="339.9" y="218.9">DÉTAIL A</text>
<text x="335.8" y="222.5">ECHELLE 1 : 1</text>
</g>
<g font-size="3.2" fill="#808080">
<text x="98.6" y="18.9">6 3/8&quot;</text>
<text x="128.9" y="25.3">5 3/4&quot;</text>
<text x="151.5" y="26.5">4X 3/8-16 UNC</text>
<text x="166.2" y="43.4">RAINURE</text>
<text x="177.2" y="46.9">EXT. X 3/16&quot; PROF.</text>
<text x="184.7" y="43.4">4 3/8&quot; INT. X</text>
<text x="207.9" y="43.4">4 7/8&quot;</text>
<text x="25.9" y="72.6">6 3/8&quot;</text>
<text x="40.7" y="72.6">5&quot;</text>
<text x="108.1" y="80">3 1/8&quot;</text>
<text x="49.1" y="88.5">2,50</text>
<text x="56.6" y="116.3">20°</text>
<text x="152.6" y="116.7">R3/8&quot;</text>
<text x="83.7" y="120">2,50</text>
<text x="101.2" y="124.5">5&quot;</text>
<text x="108.1" y="120">5/8&quot;</text>
<text x="243.1" y="128.9">,960</text>
<text x="38.5" y="133.6">5X CH. 3/32&quot; X 45°</text>
<text x="78.8" y="136.9">1/2-13 UNC</text>
<text x="102.2" y="132.1">4,0</text>
<text x="224.8" y="135.3">5/8&quot;</text>
<text x="52.2" y="148.8">1,050</text>
<text x="106.7" y="145.3">1/2&quot;</text>
<text x="143.6" y="144.8">1/2&quot;</text>
<text x="166.3" y="147.2">1/8&quot;</text>
<text x="191.7" y="148.4">R1/4&quot; TYPE</text>
<text x="53.4" y="160.2">3/4&quot;</text>
<text x="163.3" y="167.5">50,0°</text>
<text x="389.7" y="164.9">17/32&quot;</text>
<text x="403.6" y="164.9">13/16&quot;</text>
<text x="110" y="169.3">11/16&quot;</text>
<text x="173.1" y="172.8">1/8&quot;</text>
<text x="286" y="175">5/8&quot;</text>
<text x="90" y="185.9">4 1/4&quot;</text>
<text x="367.2" y="184.7">1/2&quot;</text>
<text x="197.4" y="188.9">2,500</text>
<text x="327.9" y="190.8">1 5/64&quot;</text>
<text x="354.6" y="190.8">3/32&quot;</text>
<text x="343.6" y="196.8">2 1/4&quot;</text>
<text x="184.2" y="199.9">3 3/8&quot;</text>
<text x="123.4" y="212.6">2&quot;</text>
<text x="127.2" y="234.5">R5/8&quot;</text>
<text x="145.2" y="237.5">1,2</text>
<text x="175.1" y="234.5">1/2-13 UNC</text>
<text x="117.3" y="243.2">2,923</text>
<text x="150.7" y="243.2">2,20</text>
</g>
<g font-size="3.2" fill="#808000">
<text x="42.2" y="158.3">2,550</text>
<text x="42.1" y="187.2">2,000</text>
</g>
<g font-size="3.2">
<text x="188.1" y="253.7">NOM:</text>
<text x="206.3" y="253.7">BOUN0801-MIVA1001</text>
<text x="246.7" y="253.5">DATE:</text>
<text x="271.6" y="253.5">4-11-2021</text>
<text x="302.8" y="253.5">PROJET:</text>
<text x="324" y="253.5">GRO101 MODÉLISATION 3D POUR PROTOTYPAGE</text>
<text x="188.2" y="260.6">VÉRIFIÉ PAR:</text>
<text x="246.3" y="261">ÉCHELLE:</text>
<text x="271" y="261.1">1 : 2</text>
<text x="286.6" y="260.9">QTÉ:</text>
<text x="297.3" y="260.7">1</text>
<text x="302.5" y="260.7">TITRE:</text>
<text x="346.9" y="261.1">SUPPORT D'OUTILS</text>
<text x="192.3" y="267.5">MATÉRIAU:</text>
<text x="236.7" y="267.5">ALUMINIUM 6063-T6</text>
<text x="327.6" y="267.6">FORMAT:</text>
<text x="345.9" y="267.3">B</text>
<text x="353.2" y="267.3">NO DESSIN: PROBLÉMATIQUE (1 DE 2)</text>
</g>
<g font-size="3.1">
<text x="356.9" y="245.5">DÉPARTEMENT GÉNIE ROBOTIQUE</text>
<text x="357" y="242">FACULTÉ DE GÉNIE</text>
</g>
<g font-size="2.8">
<text x="68.1" y="24.2">ORIGINE</text>
<text x="268.5" y="136.9">ORIGINE</text>
<text x="168.9" y="160.7">NERVURE</text>
<text x="104.3" y="182.4">NERVURE</text>
<text x="305.6" y="234.4">NO</text>
<text x="334.5" y="234.3">RÉVISIONS</text>
<text x="378.2" y="234.4">DATE</text>
<text x="393.2" y="234.4">PAR</text>
<text x="402.7" y="234.4">APP. PAR</text>
<text x="18.2" y="262.9">NOTE PRÉLIMINAIRE:</text>
<text x="18.2" y="266.7">TOUTES LES DIMENSIONS SONT EN POUCES</text>
</g>
<text font-size="2.1" x="158.3" y="251.5">TOLÉRANCES GÉNÉRALES</text>
<g font-size="1.7">
<text x="158.7" y="253.3">(SAUF INDICATION CONTRAIRE)</text>
<text x="160.9" y="256.1">FRACTIONS</text>
<text x="176.1" y="256.2">1/32&quot;</text>
<text x="159.6" y="258.6">1 DÉCIMALES</text>
<text x="159.7" y="260.8">2 DÉCIMALES</text>
<text x="159.8" y="263.4">3 DÉCIMALES</text>
<text x="176.3" y="258.7">.010</text>
<text x="176.3" y="261">.005</text>
<text x="176.4" y="263.5">.001</text>
<text x="158.1" y="268.6">FINI DE SURFACE:</text>
<text x="165.2" y="266">ANGLE</text>
<text x="177.3" y="265.9">1</text>
</g>
</svg>
